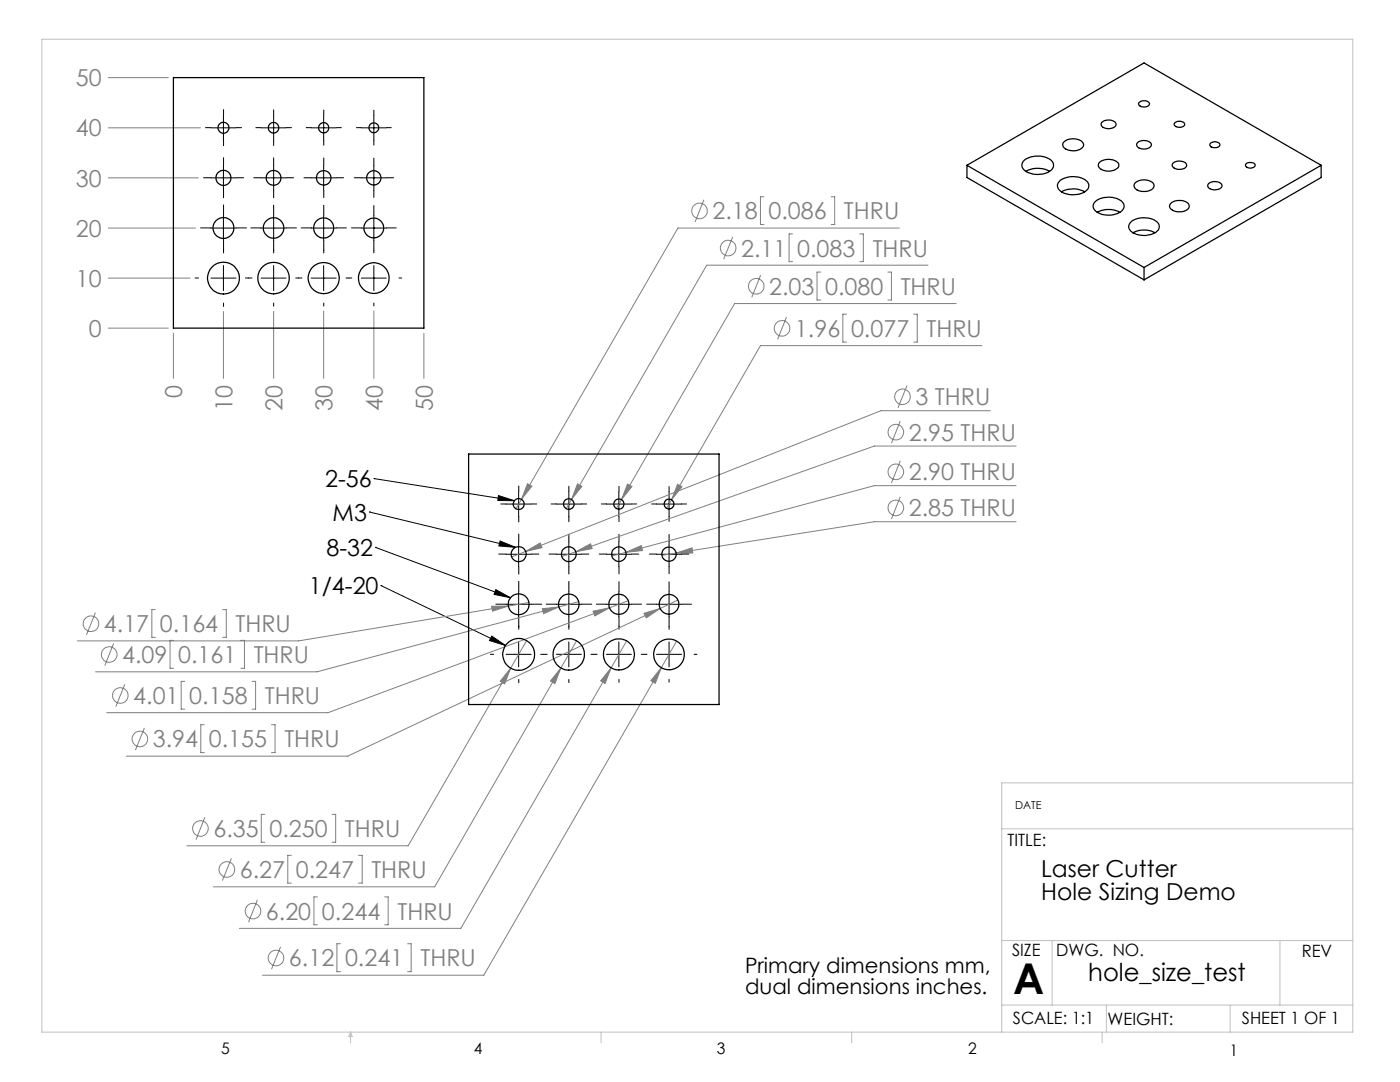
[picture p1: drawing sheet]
<svg xmlns="http://www.w3.org/2000/svg" width="279mm" height="216mm" viewBox="0 0 279 216" stroke-linecap="round" stroke-linejoin="round" font-family="sans-serif">
<g fill="none" stroke="#808080" stroke-width=".2">
<path d="M21.6 15.5h12M21.6 35.5h18M21.6 25.5h18.4M140.5 39.9l-1.8 4.4M152.5 39.3h-.7v5.5h.7M165.9 39.3h.7v5.5h-.7M21.6 55.5h16.3M21.6 45.5h17.4M146.2 47.3l-1.8 4.4M151.8 54.9l-1.8 4.4M158.2 46.7h-.7v5.5h.7M163.8 54.3h-.7v5.6h.7"/>
<path d="M171.6 46.7h.7v5.5h-.7M177.2 54.3h.7v5.6h-.7M179.5 45.5h-44.2l-31.2 54.1M185.2 52.9h-44.2l-28 48.6M21.6 65.5h12M34.6 66.5v9M44.6 62.2v13.3M54.6 62.1v13.4M64.6 62.1v13.4M74.6 62.1v13.4M84.6 66.5v9M157 63.3l-1.8 4.4"/>
<path d="M168.9 62.7h-.7v5.6h.7M181 76.9l-1.8 4.5M182.4 62.7h.7v5.6h-.7M190.8 60.6h-44.2l-22.6 39.1M196 69h-44.2l-17.8 30.7M104.1 99.6l-1.1 1.9M105.3 96.5l.9 .5-2.1 2.6zM115.3 96.6l.8 .4-2 2.7zM124 99.7l-1 1.8M125.2 96.6l.9 .5-2.1 2.6zM134 99.7l-1 1.7M135.2 96.6l.9 .5-2.1 2.6z"/>
<path d="M179.7 99.1l-1.8 4.5M179.7 91.9l-1.8 4.5M179.7 84l-1.8 4.4M197.6 82h-21.8l-70.9 28M202.8 96.9h-28.3l-49.6 13.3M202.8 89h-28.3l-59.6 21.1M104.9 110l-2.8 1.1M104.9 110l2.9-1.7 .4 1zM114.9 110.1l3-1.6 .3 1zM114.9 110.1l-2.8 1M124.9 110.2l-2.8 .7M124.9 110.2l3.1-1.3 .2 1z"/>
<path d="M125.4 119.9l-3.8 1.4M134.9 110.3l-2.8 .5M134.9 110.3l3.2-1 .2 1zM135.3 119.7l-3.6 1.7M202.8 104.1h-28.3l-39.6 6.2M19.1 122.2l-1.8 4.5M22.7 128.4l-1.8 4.4M24.9 136.6l-1.8 4.4M31 121.6h-.7v5.6h.7M34.6 127.8h-.7v5.6h.7M36.9 136h-.7v5.5h.7M44.4 121.6h.8v5.6h-.8"/>
<path d="M48.1 127.8h.7v5.6h-.7M50.3 136h.7v5.5h-.7M98.1 121l3.4-.1-3.2 1.1zM101.5 120.9l-41.9 7h-44.1M101.9 133.3l-20.4 35.5h-44.2M101.9 133.3l-1.2 3.2-.9-.6zM105.1 127.8l-3.2 5.5M105.6 120.2l-4.1 .7M108.2 121.5l3.3-.4-3 1.3zM111.9 133.3l-25.2 43.7h-44.1M111.9 133.3l-1.2 3.1-.8-.5zM115.1 127.8l-3.2 5.5"/>
<path d="M115.5 120.1l-52.2 14h-44.2M118.4 122l3.2-.7-2.9 1.6zM121.6 121.3l-56.1 20.9h-44.2M122 133.3l-1.2 3.1-.9-.5zM122 133.3l-30 51.9h-44.2M125.1 127.9l-3.1 5.4M128.5 122.4l3.2-1-2.7 1.9zM131.7 121.4l-62.3 29.5h-44.2M132 133.2l-35.4 61.4h-44.2M132 133.2l-1.2 3.1-.9-.5zM135 127.9l-3 5.3M28.8 145.2l-1.8 4.5"/>
<path d="M40.8 144.6h-.7v5.6h.7M54.2 144.6h.7v5.6h-.7M40.9 163.1l-1.8 4.4M46.2 171.3l-1.8 4.4M51.4 179.6l-1.8 4.4M52.8 162.5h-.7v5.6h.7M58.1 170.7h-.7v5.5h.7M63.4 179h-.7v5.5h.7M66.3 162.5h.7v5.6h-.7M71.5 170.7h.8v5.5h-.8M76.8 179h.7v5.5h-.7M56 188.9l-1.8 4.5"/>
<path d="M67.9 188.3h-.7v5.6h.7M81.4 188.3h.7v5.6h-.7"/>
<circle cx="139.6" cy="42.1" r="1.55"/>
<circle cx="145.3" cy="49.5" r="1.55"/>
<circle cx="150.9" cy="57.1" r="1.56"/>
<circle cx="156.1" cy="65.5" r="1.56"/>
<circle cx="180.1" cy="79.2" r="1.56"/>
<circle cx="178.8" cy="86.2" r="1.56"/>
<circle cx="178.8" cy="94.1" r="1.55"/>
<circle cx="178.8" cy="101.3" r="1.55"/>
<circle cx="18.2" cy="124.5" r="1.55"/>
<circle cx="21.8" cy="130.6" r="1.56"/>
<circle cx="24" cy="138.8" r="1.55"/>
<circle cx="27.9" cy="147.5" r="1.55"/>
<circle cx="40" cy="165.3" r="1.56"/>
<circle cx="45.3" cy="173.5" r="1.56"/>
<circle cx="50.5" cy="181.8" r="1.56"/>
<circle cx="55.1" cy="191.2" r="1.55"/>
</g>
<g fill="none" stroke="#000" stroke-width=".2">
<path d="M42.1 25.5h5M42.1 35.5h5M44.6 23v5M44.6 33v5M52.1 25.5h5M52.1 35.5h5M54.6 23v5M54.6 33v5M62.1 25.5h5M62.1 35.5h5M64.6 23v5M64.6 33v5"/>
<path d="M72.1 25.5h5M72.1 35.5h5M74.6 23v5M74.6 33v5M42.1 45.5h5M42.1 55.5h5M44.6 43v5M44.6 53v5M52.1 45.5h5M52.1 55.5h5M54.6 43v5M54.6 53v5"/>
<path d="M62.1 45.5h5M62.1 55.5h5M64.6 43v5M64.6 53v5M72.1 45.5h5M72.1 55.5h5M74.6 43v5M74.6 53v5M74.6 95.5h.1M74.6 95.5l28.1 4.4M99.5 98.9l3.2 1h-3.4zM103.5 98.1v5"/>
<path d="M113.5 98.1v5M123.5 98.1v5M133.5 98.1v5M73.7 102.2l29.2 7M73.7 102.2h.1M74.9 109.2l27 10.1M74.9 109.2h.1M76 116.8l24.9 12M76 116.8h.1M99 117.7l2.9 1.6-3.3-.7zM99.8 108l3.1 1.2-3.3-.3zM101 100.6h5"/>
<path d="M101 110.6h5M103.5 108.1v5M103.5 118.1v5M111 100.6h5M111 110.6h5M113.5 108.1v5M113.5 118.1v5M121 100.6h5M121 110.6h5M123.5 108.1v5M123.5 118.1v5M131 100.6h5"/>
<path d="M131 110.6h5M133.5 108.1v5M133.5 118.1v5M98.1 126.9l2.8 1.9-3.2-1zM101 120.6h5M101 130.6h5M103.5 128.1v5M111 120.6h5M111 130.6h5M113.5 128.1v5M121 120.6h5M121 130.6h5"/>
<path d="M123.5 128.1v5M131 120.6h5M131 130.6h5M133.5 128.1v5"/>
</g>
<g fill="none" stroke="#000" stroke-width=".2" stroke-dasharray="15.2 1.3 1.3 1.3">
<path d="M42.1 25.5h-1.1M42.1 35.5h-1.5M44.6 23v-1.1M44.6 28v1.1M44.6 33v-1.5M44.6 38v1.5M47.1 25.5h1.1M47.1 35.5h1.5M52.1 25.5h-1M52.1 35.5h-1.5M54.6 23v-1.1M54.6 28v1"/>
<path d="M54.6 33v-1.5M54.6 38v1.4M57.1 25.5h1.1M57.1 35.5h1.5M62.1 25.5h-1M62.1 35.5h-1.4M64.6 23v-1M64.6 28v1M64.6 33v-1.5M64.6 38v1.4M67.1 25.5h1M67.1 35.5h1.5"/>
<path d="M72.1 25.5h-1M72.1 35.5h-1.4M74.6 23v-1M74.6 28v1M74.6 33v-1.5M74.6 38v1.4M77.1 25.5h1M77.1 35.5h1.4M39.6 55.5h-.7M42.1 45.5h-2.1M44.6 43v-2.1M44.6 48v2.1"/>
<path d="M44.6 50.5v-.7M47.1 45.5h2.1M49.6 55.5h-.6M49.6 55.5h.7M52.1 45.5h-2M54.6 43v-2.1M54.6 48v2M54.6 50.5v-.7M57.1 45.5h2.1M59.6 55.5h-.6M59.6 55.5h.7M62.1 45.5h-2"/>
<path d="M64.6 43v-2M64.6 48v2M64.6 50.5v-.6M67.1 45.5h2M69.6 55.5h-.5M69.6 55.5h.6M72.1 45.5h-2M74.6 43v-2M74.6 48v1.9M74.6 50.5v-.6M77.1 45.5h2M79.6 55.5h.6"/>
<path d="M44.6 60.5v.6M54.6 60.5v.6M64.6 60.5v.6M74.6 60.5v.5M103.5 98.1v-1.1M113.5 98.1v-1.1M123.5 98.1v-1.1M133.5 98.1v-1M101 100.6h-1.1M101 110.6h-1.5M103.5 103.1v1.1M103.5 118.1v-2.1"/>
<path d="M103.5 108.1v-1.5M103.5 113.1v1.5M106 100.6h1.1M106 110.6h1.5M111 100.6h-1M111 110.6h-1.4M113.5 103.1v1M113.5 118.1v-2.1M113.5 108.1v-1.5M113.5 113.1v1.4M116 100.6h1.1M116 110.6h1.5"/>
<path d="M121 100.6h-1M121 110.6h-1.4M123.5 103.1v1M123.5 118.1v-2M123.5 108.1v-1.5M123.5 113.1v1.4M126 100.6h1M126 110.6h1.5M131 100.6h-.9M131 110.6h-1.4M133.5 103.1v.9M133.5 118.1v-2"/>
<path d="M133.5 108.1v-1.5M133.5 113.1v1.4M136 100.6h1M136 110.6h1.5M98.5 130.6h-.6M101 120.6h-2.1M103.5 123.1v2M103.5 125.6v-.7M103.5 135.6v.6M106 120.6h2.1M108.5 130.6h-.6M108.5 130.6h.7"/>
<path d="M111 120.6h-2M113.5 123.1v2M113.5 125.6v-.7M113.5 135.6v.6M116 120.6h2.1M118.5 130.6h-.6M118.5 130.6h.7M121 120.6h-2M123.5 123.1v2M123.5 125.6v-.6M123.5 135.6v.6M126 120.6h2"/>
<path d="M128.5 130.6h-.5M128.5 130.6h.6M131 120.6h-1.9M133.5 123.1v1.9M133.5 125.6v-.6M133.5 135.6v.5M136 120.6h2M138.5 130.6h.6"/>
</g>
<g fill="none" stroke="#c0c0c0" stroke-width=".2">
<path d="M8.4 7.8h261.6v198.2h-261.6zM270 156.2h-70.1v49.8M199.9 165.4h70.1M199.9 187.7h70.1M210 187.7v12.9M255.4 187.7v12.9M70 206v2.1M70 206l.3 .8h-.7zM119.9 206v2.1M170 206v2.1M199.9 200.6h70.1M220 206v2.1"/>
<path d="M220.8 200.6v5.4M245.5 200.6v5.4"/>
</g>
<path d="M99.5 98.9l3.2 1h-3.4zM99.8 108l3.1 1.2-3.3-.3zM99 117.7l2.9 1.6-3.3-.7zM98.1 126.9l2.8 1.9-3.2-1z" fill="#000"/>
<path d="M135.2 96.6l-1.2 3.1 2.1-2.6zM125.2 96.6l-1.2 3.1 2.1-2.6zM115.3 96.6l-1.2 3.1 2-2.7zM105.3 96.5l-1.2 3.1 2.1-2.6zM134.9 110.3h3.4l-.2-1zM124.9 110.2l3.3-.3-.2-1zM114.9 110.1l3.3-.6-.3-1zM104.9 110l3.3-.7-.4-1zM98.1 121l.2 1 3.2-1.1zM108.2 121.5l.3 .9 3-1.3zM118.4 122l.3 .9 2.9-1.6zM128.5 122.4l.5 .9 2.7-1.9zM101.9 133.3l-2.1 2.6 .9 .6zM111.9 133.3l-2 2.6 .8 .5zM122 133.3l-2.1 2.6 .9 .5zM132 133.2l-2.1 2.6 .9 .5z" fill="#808080"/>
<g fill="none" stroke="#000" stroke-width=".25">
<path d="M34.6 15.5h50v50h-50zM193 33v2.4l35.3 20.4M193 33l35.3 20.4M193 33l35.3-20.4 35.4 20.4M204.5 31.9a4.6 4.6 0 0 1 5.5 .3 1.4 1.4 0 0 1-.8 2.2 4.3 4.3 0 0 1-5.2-.9l-.1-.7zM204.8 34.2a4.9 4.9 0 0 1 4.6 0M211.6 36a4.5 4.5 0 0 1 5.5 .3 1.36 1.36 0 0 1-.8 2.1 4.6 4.6 0 0 1-5-.6 1.23 1.23 0 0 1 .3-1.8zM211.8 38.3a4.7 4.7 0 0 1 4.7 0M212.3 28.4a2.76 2.76 0 0 1 3.9 .2 1.29 1.29 0 0 1-1.4 1.5 2.23 2.23 0 0 1-2.7-1.2zM219.4 32.4a2.75 2.75 0 0 1 3.9 .4 1.53 1.53 0 0 1-1.8 1.3 2.03 2.03 0 0 1-2.3-1.1zM219.9 24.4a1.88 1.88 0 0 1 2.8 .4 1.72 1.72 0 0 1-2.5 .6l-.4-.4-.1-.3zM226.5 36.5a2.74 2.74 0 0 1 3.7 .2 1.06 1.06 0 0 1-1 1.4 2.36 2.36 0 0 1-2.9-.9z"/>
<path d="M227 28.5a1.85 1.85 0 0 1 2.8 .4 1.72 1.72 0 0 1-2.5 .6l-.5-.6zM227.4 20.4a1.35 1.35 0 0 1 2 .3 1.24 1.24 0 0 1-2.2 0zM234.1 32.6a1.98 1.98 0 0 1 2.7 .2 .96 .96 0 0 1-1.2 1 1.23 1.23 0 0 1-1.6-1zM234.5 24.5a1.27 1.27 0 0 1 1.9 .3 1.21 1.21 0 0 1-2.1 0zM241.2 36.7a1.93 1.93 0 0 1 2.6 .2 .93 .93 0 0 1-1.2 1 1.18 1.18 0 0 1-1.5-1zM241.6 28.6a1.29 1.29 0 0 1 1.9 .2 1.12 1.12 0 0 1-2 .3l-.1-.3zM248.6 32.8a1.28 1.28 0 0 1 1.9 .1 1.06 1.06 0 0 1-1 .7 1.06 1.06 0 0 1-.9-.7zM263.7 33l-35.4 20.4M263.7 33v2.4l-35.4 20.4M218.5 40.3a4.3 4.3 0 0 1 5.6 .1 1.44 1.44 0 0 1-1.1 2.2 4.1 4.1 0 0 1-4.7-1l-.1-.6zM219 42.4a4.8 4.8 0 0 1 4.5 0M225.8 44.2a4.4 4.4 0 0 1 5.4 .4 1.42 1.42 0 0 1-1.1 2 4.1 4.1 0 0 1-4.7-.9l-.1-.7z"/>
<path d="M226.1 46.4a4.8 4.8 0 0 1 4.4 0M228.3 53.4v2.4M233.6 40.6a2.71 2.71 0 0 1 3.6 .2 1.02 1.02 0 0 1-.9 1.4 2.25 2.25 0 0 1-2.9-1.1zM93.5 90.6h50v50h-50z"/>
<circle cx="44.6" cy="35.5" r="1.51"/>
<circle cx="44.6" cy="25.5" r="1.1"/>
<circle cx="54.6" cy="25.5" r="1.04"/>
<circle cx="54.6" cy="35.5" r="1.48"/>
<circle cx="64.6" cy="35.5" r="1.45"/>
<circle cx="64.6" cy="25.5" r="1"/>
<circle cx="74.6" cy="25.5" r=".98"/>
<circle cx="74.6" cy="35.5" r="1.42"/>
<circle cx="44.6" cy="45.5" r="2.09"/>
<circle cx="44.6" cy="55.5" r="3.2"/>
<circle cx="54.6" cy="45.5" r="2.04"/>
<circle cx="54.6" cy="55.5" r="3.1"/>
<circle cx="64.6" cy="45.5" r="2"/>
<circle cx="64.6" cy="55.5" r="3.1"/>
<circle cx="74.6" cy="55.5" r="3.1"/>
<circle cx="74.6" cy="45.5" r="1.97"/>
<circle cx="103.5" cy="110.6" r="1.5"/>
<circle cx="103.5" cy="100.6" r="1.08"/>
<circle cx="113.5" cy="110.6" r="1.47"/>
<circle cx="113.5" cy="100.6" r="1.05"/>
<circle cx="123.5" cy="100.6" r="1.01"/>
<circle cx="123.5" cy="110.6" r="1.46"/>
<circle cx="133.5" cy="110.6" r="1.43"/>
<circle cx="133.5" cy="100.6" r=".98"/>
<circle cx="103.5" cy="130.6" r="3.2"/>
<circle cx="103.5" cy="120.6" r="2.08"/>
<circle cx="113.5" cy="120.6" r="2.04"/>
<circle cx="113.5" cy="130.6" r="3.1"/>
<circle cx="123.5" cy="130.6" r="3.1"/>
<circle cx="123.5" cy="120.6" r="2.01"/>
<circle cx="133.5" cy="120.6" r="1.96"/>
<circle cx="133.5" cy="130.6" r="3.1"/>
</g>
<text font-size="8.5" x="202.2" y="198.3">A</text>
<text font-size="4.9" x="217.2" y="195.7">hole_size_test</text>
<g font-size="4.7" fill="#808080">
<text x="15.2" y="17.2">50</text>
<text x="15.2" y="27.2">40</text>
<text x="15.2" y="37.2">30</text>
<text x="15.2" y="47.2">20</text>
<text x="142.2" y="43.8">2.18</text>
<text x="153.4" y="43.8">0.086</text>
<text x="168.4" y="43.8">THRU</text>
<text x="147.9" y="51.2">2.11</text>
<text x="159.1" y="51.2">0.083</text>
<text x="174.2" y="51.2">THRU</text>
<text x="15.2" y="57.2">10</text>
<text x="153.5" y="58.8">2.03</text>
<text x="164.7" y="58.8">0.080</text>
<text x="179.8" y="58.8">THRU</text>
<text x="17.7" y="67.2">0</text>
<text x="158.7" y="67.2">1.96</text>
<text x="169.8" y="67.2">0.077</text>
<text x="184.9" y="67.2">THRU</text>
<text x="36.4" y="79.4" transform="rotate(-90 36.4 79.4)">0</text>
<text x="46.4" y="81.9" transform="rotate(-90 46.4 81.9)">10</text>
<text x="56.4" y="81.9" transform="rotate(-90 56.4 81.9)">20</text>
<text x="66.4" y="81.9" transform="rotate(-90 66.4 81.9)">30</text>
<text x="76.4" y="81.9" transform="rotate(-90 76.4 81.9)">40</text>
<text x="86.4" y="81.9" transform="rotate(-90 86.4 81.9)">50</text>
<text x="182.7" y="80.9">3 THRU</text>
<text x="181.4" y="87.9">2.95 THRU</text>
<text x="181.4" y="95.8">2.90 THRU</text>
<text x="181.4" y="103">2.85 THRU</text>
<text x="20.7" y="126.2">4.17</text>
<text x="31.9" y="126.2">0.164</text>
<text x="47" y="126.2">THRU</text>
<text x="24.4" y="132.3">4.09</text>
<text x="35.6" y="132.3">0.161</text>
<text x="50.6" y="132.3">THRU</text>
<text x="26.6" y="140.5">4.01</text>
<text x="37.8" y="140.5">0.158</text>
<text x="52.8" y="140.5">THRU</text>
<text x="30.5" y="149.1">3.94</text>
<text x="41.7" y="149.1">0.155</text>
<text x="56.8" y="149.1">THRU</text>
<text x="42.6" y="167">6.35</text>
<text x="53.8" y="167">0.250</text>
<text x="68.8" y="167">THRU</text>
<text x="47.9" y="175.2">6.27</text>
<text x="59" y="175.2">0.247</text>
<text x="74.1" y="175.2">THRU</text>
<text x="53.1" y="183.5">6.20</text>
<text x="64.3" y="183.5">0.244</text>
<text x="79.3" y="183.5">THRU</text>
<text x="57.7" y="192.9">6.12</text>
<text x="68.9" y="192.9">0.241</text>
<text x="83.9" y="192.9">THRU</text>
</g>
<g font-size="4.7">
<text x="64.9" y="97.2">2-56</text>
<text x="66.4" y="103.9">M3</text>
<text x="65.1" y="110.9">8-32</text>
<text x="61.6" y="118.5">1/4-20</text>
<text x="207.8" y="175">Laser Cutter</text>
<text x="207.8" y="179.5">Hole Sizing Demo</text>
</g>
<g font-size="4.2">
<text x="148.7" y="194.1">Primary dimensions mm,</text>
<text x="148.7" y="198.4">dual dimensions inches.</text>
</g>
<g font-size="3.4">
<text x="201.1" y="168.8">TITLE:</text>
<text x="202" y="190.8">SIZE</text>
<text x="210.8" y="190.9">DWG. NO.</text>
<text x="259.8" y="191">REV</text>
<text x="202.1" y="204.4">SCALE: 1:1</text>
<text x="221" y="204.5">WEIGHT:</text>
<text x="247.8" y="204.4">SHEET 1 OF 1</text>
</g>
<g font-size="3.2">
<text x="44.2" y="210.4">5</text>
<text x="94.6" y="210.3">4</text>
<text x="143.1" y="210.4">3</text>
<text x="193.2" y="210.3">2</text>
<text x="245.4" y="210.6">1</text>
</g>
<text font-size="2.2" x="202.6" y="161.3">DATE</text>
</svg>
